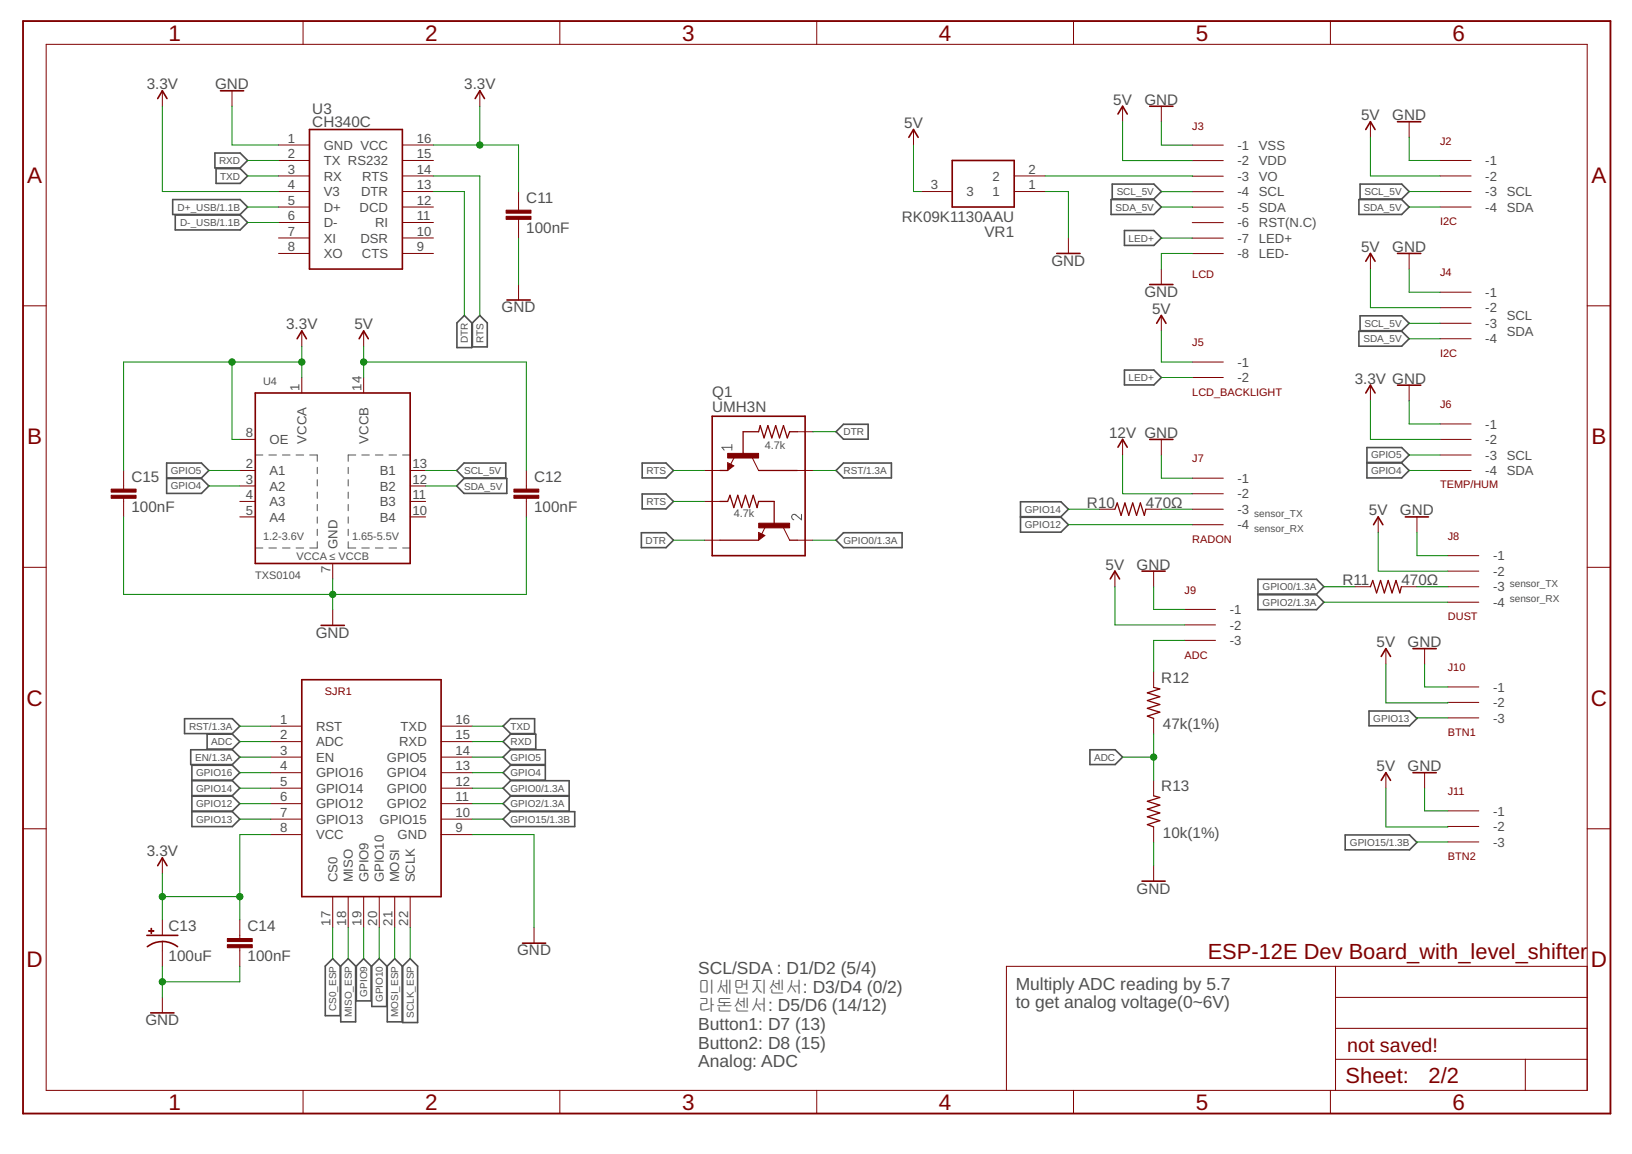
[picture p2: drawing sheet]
<svg xmlns="http://www.w3.org/2000/svg" width="297mm" height="210mm" viewBox="0 0 297 210" stroke-linecap="round" stroke-linejoin="round" font-family="sans-serif">
<g fill="none" stroke="#505050" stroke-width=".18">
<path d="M46.5 99.7h1.3M46.5 82.8h1.3M48.9 99.7h1.4M48.9 82.8h1.4M51.4 99.7h1.4M51.4 82.8h1.4M53.9 99.7h1.4M53.9 82.8h1.4M56.4 82.8h1.3v1.1M57.7 98.5v1.2h-1.3M57.7 85v1.1M57.7 87.2v1.2"/>
<path d="M57.7 89.5v1.2M57.7 91.8v1.1M57.7 94v1.2M57.7 96.3v1.1M63.4 98.5v1.2h1.3M63.4 85v1.1M63.4 87.2v1.2M63.4 89.5v1.2M63.4 91.8v1.1M63.4 94v1.2M63.4 96.3v1.1M64.7 82.8h-1.3v1.1"/>
<path d="M65.8 99.7h1.4M65.8 82.8h1.4M68.3 99.7h1.4M68.3 82.8h1.4M70.8 99.7h1.4M70.8 82.8h1.4M73.3 99.7h1.4M73.3 82.8h1.4M133.2 81.4h-1.8l.4 .5M133.2 80.9v1M145.9 93.6v1l-1-.9a.5 .5 0 0 0-.8 .1 .5 .5 0 0 0 .4 .8"/>
</g>
<g fill="none" stroke="#505050" stroke-width=".3">
<path d="M31.4 36.3h12.3l1.4 1.4-1.4 1.3h-12.3zM31.9 39.1h11.8l1.4 1.4-1.4 1.3h-11.8zM39.1 27.8h4.6l1.4 1.4-1.4 1.3h-4.6zM39.3 30.7h4.4l1.4 1.3-1.4 1.4h-4.4zM202.2 36.3h7.8l1.4 1.4-1.4 1.3h-7.8zM202.4 33.5h7.6l1.4 1.3-1.4 1.4h-7.6zM247.3 36.3h7.8l1.4 1.4-1.4 1.3h-7.8zM247.5 33.5h7.6l1.4 1.3-1.4 1.4h-7.6zM84.5 57.4l1.4 1.3v4.5h-2.7v-4.5zM87.3 57.4l1.4 1.3v4.4h-2.7v-4.4zM204.7 41.9h5.3l1.4 1.4-1.4 1.3h-5.3zM247.5 57.4h7.6l1.4 1.4-1.4 1.4h-7.6z"/>
<path d="M152.2 78.5l1.3-1.3h4.5v2.7h-4.5zM204.7 67.3h5.3l1.4 1.4-1.4 1.3h-5.3zM247.3 60.3h7.8l1.4 1.3-1.4 1.4h-7.8zM30.3 84.2h6.4l1.3 1.4-1.3 1.3h-6.4zM30.3 87h6.4l1.3 1.4-1.3 1.3h-6.4zM84.5 84.2h7.6v2.7h-7.6l-1.4-1.3zM84.5 87h7.7v2.7h-7.7l-1.4-1.3zM116.7 96.9h4.5l1.4 1.4-1.4 1.3h-4.5zM116.9 84.2h4.3l1.4 1.4-1.4 1.3h-4.3zM116.9 89.9h4.3l1.4 1.3-1.4 1.4h-4.3zM152.2 85.6l1.3-1.4h8.7v2.7h-8.7zM152.2 98.3l1.3-1.4h10.7v2.7h-10.7z"/>
<path d="M185.7 91.3h7.4l1.4 1.3-1.4 1.4h-7.4zM185.7 94.1h7.4l1.4 1.3-1.4 1.4h-7.4zM248.8 84.2h6.3l1.4 1.4-1.4 1.3h-6.3zM248.8 81.4h6.3l1.4 1.4-1.4 1.3h-6.3zM229 108.2h10.6l1.4 1.3-1.4 1.4h-10.6zM229 105.4h10.6l1.4 1.3-1.4 1.4h-10.6zM33.6 130.7h8.7l1.3 1.4-1.3 1.3h-8.7zM34.7 136.4h7.6l1.3 1.3-1.3 1.4h-7.6zM34.9 139.2h7.4l1.3 1.3-1.3 1.4h-7.4zM37.7 133.5h4.6l1.3 1.4-1.3 1.3h-4.6zM91.6 137.7l1.3-1.3h6.4v2.7h-6.4zM92.9 130.7h4.4v2.7h-4.4l-1.3-1.3z"/>
<path d="M92.9 133.5h4.6v2.7h-4.6l-1.3-1.3zM92.9 139.2h6.4v2.7h-6.4l-1.3-1.4zM198.4 136.4h4.6l1.3 1.3-1.3 1.4h-4.6zM249.2 129.3h7.3l1.4 1.4-1.4 1.3h-7.3zM34.9 142h7.4l1.3 1.4-1.3 1.3h-7.4zM34.9 144.8h7.4l1.3 1.4-1.3 1.3h-7.4zM34.9 147.6h7.4l1.3 1.4-1.3 1.3h-7.4zM91.6 149l1.3-1.4h11.7v2.7h-11.7zM92.9 142h10.7v2.7h-10.7l-1.3-1.3zM92.9 144.8h10.7v2.7h-10.7l-1.3-1.3zM244.8 151.9h11.7l1.4 1.3-1.4 1.4h-11.7zM60.6 174.4l1.3 1.3v9h-2.7v-9z"/>
<path d="M63.4 174.4l1.3 1.3v10.2h-2.7v-10.2zM66.2 174.4l1.3 1.3v6.4h-2.6v-6.4zM69 174.4l1.4 1.3v7.4h-2.7v-7.4zM71.8 174.4l1.4 1.3v10.2h-2.7v-10.2zM74.7 174.4l1.3 1.3v10.3h-2.7v-10.3z"/>
</g>
<g fill="none" stroke="#800000" stroke-width=".18">
<path d="M8.4 8.1h280.5v190.2h-280.5zM29.5 16.5v2.8M42.2 16.5v2.8M55.2 3.8v4.3M87.3 16.5v2.8M101.9 3.8v4.3M148.7 3.8v4.3M195.4 3.8v4.3M204.3 19.3v2.8M211.4 19.3v2.8M242.1 3.8v4.3M50.7 26.4h5.6"/>
<path d="M50.7 29.2h5.6M50.7 32h5.6M50.7 34.8h5.6M50.7 37.7h5.6M73.2 26.4h5.7M73.2 29.2h5.7M73.2 32h5.7M73.2 34.8h5.7M73.2 37.7h5.7M94.4 34.8v3.4M94.4 39.9v3.4M166.3 23.6v2.8"/>
<path d="M167.7 34.8h5.6M184.6 32h5.6M184.6 34.8h5.6M217 26.4h5.7M217 34.9h5.7M217 37.7h5.7M217 29.2h5.7M217 32h5.7M249.4 22.1v2.9M256.5 22.1v2.9M262.1 29.2h5.7M262.1 32h5.7"/>
<path d="M262.1 34.8h5.7M262.1 37.7h5.7M4.2 55.6h4.2M50.7 40.5h5.6M50.7 43.3h5.6M50.7 46.1h5.6M73.2 40.5h5.7M73.2 43.3h5.7M73.2 46.1h5.7M94.4 51.8v2.8M194.5 43.3v2.8M211.4 48.9v2.9"/>
<path d="M211.4 57.4v2.8M217 40.5h5.7M217 43.3h5.7M217 46.1h5.7M249.4 46.1v2.8M256.5 46.1v2.8M262.1 53.1h5.7M262.1 56h5.7M262.1 58.8h5.7M288.9 55.6h4.2M43.6 79.9h2.9M54.9 60.2v2.8"/>
<path d="M54.9 68.7v2.8M66.2 60.2v2.8M66.2 68.7v2.8M145.1 78.5h2.9M204.3 79.9v2.9M211.4 79.9v2.9M217 65.8h5.7M217 68.7h5.7M249.4 70.1v2.8M256.5 70.1v2.8M262.1 61.6h5.7M262.1 77.1h5.7"/>
<path d="M262.1 79.9h5.7M22.5 85.6v3.4M22.5 90.6v3.4M43.6 85.6h2.9M43.6 91.2h2.9M43.6 88.4h2.9M43.6 94h2.9M74.7 85.6h2.8M74.7 91.2h2.8M74.7 88.4h2.8M74.7 94h2.8M95.8 85.6v3.4"/>
<path d="M95.8 90.6v3.4M128.2 85.6h2.8M128.2 91.2h2.8M128.2 98.3h2.8M132.4 84.2l1.2 .5-1.2 .9zM133.7 83.1l-.7 1.4M136.9 83.3l1.2 2.3M138.1 96.8l1.1 .6-1.1 .9zM139.3 95.8l-.7 1.4M142.6 96l1.1 2.3M145.1 85.6h2.9M145.1 98.3h2.9"/>
<path d="M200.1 92.6h2.8M208.6 92.6h2.8M217 87h5.7M217 89.8h5.7M217 92.6h5.7M217 95.4h5.7M250.8 94v2.8M257.9 94v2.8M262.1 85.6h5.7M262.1 82.8h5.7M4.2 103.2h4.2M60.6 102.5v2.8"/>
<path d="M60.6 110.9v2.8M202.9 103.9v2.8M210 103.9v2.8M215.6 110.8h5.6M215.6 113.7h5.6M215.6 116.5h5.6M246.6 106.7h2.8M252.2 118v2.8M255.1 106.7h2.8M259.3 118v2.8M263.5 101.1h5.7M263.5 103.9h5.7"/>
<path d="M263.5 106.7h5.7M263.5 109.5h5.7M288.9 103.2h4.2M49.3 137.7h5.6M49.3 134.9h5.6M49.3 132.1h5.6M80.3 137.7h5.6M80.3 134.9h5.6M80.3 132.1h5.6M210 122.2v2.8M210 130.7v2.8M263.5 124.9h5.7"/>
<path d="M263.5 127.8h5.7M263.5 130.6h5.7M4.2 150.7h4.2M29.5 156v2.9M49.3 151.8h5.6M49.3 149h5.6M49.3 146.2h5.6M49.3 143.4h5.6M49.3 140.5h5.6M80.3 151.8h5.6M80.3 149h5.6M80.3 146.2h5.6"/>
<path d="M80.3 143.4h5.6M80.3 140.5h5.6M210 141.9v2.9M210 150.4v2.8M210 157.5v2.8M252.2 140.5v2.9M259.3 140.5v2.9M263.5 147.5h5.7M263.5 150.3h5.7M263.5 153.1h5.7M288.9 150.7h4.2M29.5 167.3v2.8"/>
<path d="M29.5 171.3v4.5M43.6 167.3v3.4M43.6 172.4v3.4M60.6 163.1v5.6M63.4 163.1v5.6M66.2 163.1v5.6M69 163.1v5.6M71.8 163.1v5.6M74.7 163.1v5.6M97.2 168.7v2.9M243.1 175.8v22.5M288.9 175.8h-105.7v22.5"/>
<path d="M29.5 181.4v2.8M55.2 198.3v4.2M101.9 198.3v4.2M148.7 198.3v4.2M195.4 198.3v4.2M242.1 198.3v4.2M243.1 192.7h45.8M243.1 187h45.8M243.1 181.4h45.8M277.6 192.7v5.6"/>
</g>
<g fill="none" stroke="#800000" stroke-width=".3">
<path d="M28.7 17.9l.8-1.4 .9 1.4M40.1 16.5h4.2M86.5 17.9l.8-1.4 .9 1.4M209.3 19.3h4.2M56.3 23.6h16.9v25.3h-16.9zM165.4 25l.9-1.4 .8 1.4M173.3 29.2h11.3v8.5h-11.3zM203.5 20.7l.8-1.4 .9 1.4M248.6 23.6l.8-1.5 .9 1.5M254.4 22.1h4.2M92.3 54.6h4.2M192.3 46.1h4.3"/>
<path d="M209.3 51.8h4.2M210.5 58.8l.9-1.4 .8 1.4M248.6 47.5l.8-1.4 .9 1.4M254.4 46.1h4.2M46.5 71.5h28.2v31h-28.2zM54.1 61.6l.8-1.4 .9 1.4M65.4 61.6l.8-1.4 .8 1.4M129.6 75.7h16.9v25.4h-16.9zM209.3 79.9h4.2M248.6 71.5l.8-1.4 .9 1.4M254.4 70.1h4.2M132.6 84.5v.8l.7-.6-.6-.2v.4l.3-.2"/>
<path d="M138.2 97.1v.9l.7-.6-.5-.3v.5l.2-.2M203.5 81.3l.8-1.4 .9 1.4M250 95.4l.8-1.4 .9 1.4M255.8 94h4.2M58.4 113.7h4.3M202.1 105.3l.8-1.4 .9 1.4M207.9 103.9h4.2M251.4 119.4l.8-1.4 .9 1.4M257.2 118h4.2M54.9 123.6h25.4v39.5h-25.4zM28.7 157.5l.8-1.5 .9 1.5M251.4 141.9l.8-1.4 .9 1.4"/>
<path d="M257.2 140.5h4.2M26.7 170.1h5.7M29.5 171.2a4.7 4.7 0 0 1 2.8 1M29.5 171.3a4.4 4.4 0 0 0-2.7 .9M95.1 171.6h4.2M207.9 160.3h4.2M27.4 184.2h4.3"/>
</g>
<g fill="#800000" stroke="#800000" stroke-width=".18">
<path d="M93.5 89h4.6v.5h-4.6z"/>
<path d="M93.5 90.1h4.6v.5h-4.6z"/>
<path d="M92.1 38.2h4.5v.6h-4.5z"/>
<path d="M92.1 39.3h4.5v.6h-4.5z"/>
<path d="M27.1 169.3h.9v.1h-.9z"/>
<path d="M27.5 168.8h.1v1h-.1z"/>
<path d="M41.4 170.7h4.5v.6h-4.5z"/>
<path d="M41.4 171.8h4.5v.6h-4.5z"/>
<path d="M138.1 95.2h5.6v.8h-5.6z"/>
<path d="M132.4 82.5h5.7v.8h-5.7z"/>
<path d="M20.2 89h4.6v.5h-4.6z"/>
<path d="M20.2 90.1h4.6v.5h-4.6z"/>
</g>
<path d="M145.1 78.5h-1.4l-.4 1.2-.7-2.3-.7 2.3-.7-2.3-.7 2.3-.7-2.3-.7 2.3-.7-2.3-.3 1.1h-2.8v4.3M131 91.2h1.4l.5-1.1 .7 2.2 .7-2.2 .7 2.2 .7-2.2 .7 2.2 .7-2.2 .7 2.2 .3-1.1h2.8v4.2M131 98.3h7.1M131 85.6h1.4M138.1 85.6h7M143.7 98.3h1.4M202.9 92.6l.4-1.1 .7 2.2 .7-2.2 .7 2.2 .8-2.2 .7 2.2 .7-2.2 .7 2.2 .3-1.1M249.4 106.7l.5-1.1 .6 2.2 .8-2.2 .7 2.2 .7-2.2 .7 2.2 .7-2.2 .7 2.2 .3-1.1M210 125l1.1 .3-2.3 .7 2.3 .7-2.3 .7 2.3 .7-2.3 .7 2.3 .7-2.3 .8 1.2 .4M210 144.8l1.1 .3-2.3 .7 2.3 .7-2.3 .7 2.3 .7-2.3 .7 2.3 .7-2.3 .7 1.2 .4" fill="none" stroke="#800000" stroke-width=".23"/>
<path d="M4.2 3.8h288.9v198.7h-288.9z" fill="none" stroke="#800000" stroke-width=".34"/>
<g fill="none" stroke="#008000" stroke-width=".18">
<path d="M29.5 19.3v15.5h21.2M42.2 19.3v7.1h8.5M87.3 19.3v7.1M45.1 29.2h5.6M45.1 32h5.6M45.1 37.7h5.6M78.9 26.4h15.5v8.4M78.9 34.8h5.6v22.6M78.9 32h8.4v25.4M166.3 26.4v8.4h1.4M190.2 34.8h4.3v8.5M190.2 32h26.8"/>
<path d="M204.3 22.1v7.1h12.7M211.4 22.1v4.3h5.6M211.4 34.8v.1M211.4 34.9h5.6M211.4 37.7h5.6M217 37.7h.1M249.4 25v7h12.7M256.5 25v4.2h5.6M256.5 34.8v.1M256.5 34.8h5.6M256.5 37.7h5.6M45.1 40.5h5.6"/>
<path d="M94.4 43.3v8.5M211.4 43.3h5.6M217 46.1h-5.6v2.8M249.4 48.9v7.1h12.7M256.5 48.9v4.2h5.6M262.1 58.8h-5.6M42.2 65.8v14.1h1.4M54.9 65.8h-32.4v19.8M54.9 63v5.7M66.2 65.8h29.6v19.8M66.2 63v5.7M148 78.5h4.2"/>
<path d="M211.4 60.2v5.6h5.6M211.4 68.7h5.6M249.4 72.9v7h12.7M256.5 72.9v4.2h5.6M256.5 61.6h5.6M22.5 94v14.1h73.3v-14.1M38 85.6h5.6M38 88.4h5.6M77.5 85.6h5.6M77.5 88.4h5.6M122.6 85.6h5.6M122.6 98.3h5.6"/>
<path d="M122.6 91.2h5.6M148 85.6h4.2M148 98.3h4.2M194.5 92.6h5.6M194.5 95.4h22.5M204.3 82.8v7h12.7M211.4 82.8v4.2h5.6M211.4 92.6h5.6M250.8 96.8v7.1h12.7M256.5 82.8h.1M256.5 85.6h5.6M256.5 82.8h5.6"/>
<path d="M257.9 96.8v4.3h5.6M60.6 105.3v5.6M202.9 106.7v7h12.7M210 106.7v4.1h5.6M215.6 116.5h-5.6v5.7M241 109.5h22.5M241 106.7h5.6M257.9 106.7h5.6M43.6 132.1h5.7M43.6 134.9h5.7M43.6 137.7h5.7M85.9 132.1h5.7"/>
<path d="M85.9 134.9h5.7M85.9 137.7h5.7M204.3 137.7h5.7M210 133.5v8.4M252.2 120.8v7h11.3M259.3 120.8v4.1h4.2M263.5 130.6h-5.6v.1M29.5 158.9v8.4M43.6 140.5h5.7M43.6 143.4h5.7M43.6 146.2h5.7M43.6 149h5.7"/>
<path d="M49.3 151.8h-5.7v15.5M85.9 151.8h11.3v16.9M85.9 140.5h5.7M85.9 143.4h5.7M85.9 146.2h5.7M85.9 149h5.7M210 153.2v4.3M252.2 143.4v7l11.3-.1M259.3 143.4v4.1h4.2M263.5 153.1l-5.6 .1M29.5 175.8v5.6M29.5 163.1h14.1"/>
<path d="M43.6 175.8v2.8h-14.1M60.6 168.7v5.7M63.4 168.7v5.7M66.2 168.7v5.7M69 168.7v5.7M71.8 168.7v5.7M74.7 168.7v5.7"/>
</g>
<g fill="#008000" stroke="#008000" stroke-width=".18">
<circle cx="29.5" cy="178.6" r=".57"/>
<circle cx="60.6" cy="108.1" r=".57"/>
<circle cx="29.5" cy="163.1" r=".57"/>
<circle cx="43.6" cy="163.1" r=".57"/>
<circle cx="54.9" cy="65.8" r=".57"/>
<circle cx="42.2" cy="65.8" r=".57"/>
<circle cx="87.3" cy="26.4" r=".57"/>
<circle cx="210" cy="137.7" r=".57"/>
<circle cx="66.2" cy="65.8" r=".57"/>
</g>
<g font-size="4.1" fill="#800000">
<text x="30.7" y="7.4">1</text>
<text x="77.4" y="7.4">2</text>
<text x="124.2" y="7.4">3</text>
<text x="170.9" y="7.4">4</text>
<text x="217.7" y="7.4">5</text>
<text x="264.4" y="7.4">6</text>
<text x="4.9" y="33.3">A</text>
<text x="289.7" y="33.3">A</text>
<text x="4.9" y="80.8">B</text>
<text x="289.7" y="80.8">B</text>
<text x="4.8" y="128.4">C</text>
<text x="289.5" y="128.4">C</text>
<text x="4.8" y="176">D</text>
<text x="289.5" y="176">D</text>
<text x="30.7" y="201.9">1</text>
<text x="77.4" y="201.9">2</text>
<text x="124.2" y="201.9">3</text>
<text x="170.9" y="201.9">4</text>
<text x="217.7" y="201.9">5</text>
<text x="264.4" y="201.9">6</text>
</g>
<g font-size="4" fill="#800000">
<text x="219.8" y="174.4">ESP-12E Dev Board_with_level_shifter</text>
<text x="244.9" y="197.1">Sheet:</text>
<text x="260" y="196.9">2/2</text>
</g>
<text font-size="3.6" fill="#800000" x="245.2" y="191.3">not saved!</text>
<g font-size="3.2" fill="#505050">
<text x="127.1" y="177.2">SCL/SDA : D1/D2 (5/4)</text>
<text x="127.1" y="180.6">미세먼지센서: D3/D4 (0/2)</text>
<text x="127.1" y="184">라돈센서: D5/D6 (14/12)</text>
<text x="184.9" y="180">Multiply ADC reading by 5.7</text>
<text x="184.9" y="183.4">to get analog voltage(0~6V)</text>
<text x="127.1" y="187.4">Button1: D7 (13)</text>
<text x="127.1" y="190.7">Button2: D8 (15)</text>
<text x="127.1" y="194.1">Analog: ADC</text>
</g>
<g font-size="2.8" fill="#505050">
<text x="26.7" y="16.2">3.3V</text>
<text x="39.1" y="16.2">GND</text>
<text x="84.5" y="16.2">3.3V</text>
<text x="56.8" y="20.8">U3</text>
<text x="56.8" y="23.1">CH340C</text>
<text x="164.6" y="23.3">5V</text>
<text x="202.6" y="19">5V</text>
<text x="208.3" y="19">GND</text>
<text x="247.7" y="21.9">5V</text>
<text x="253.4" y="21.9">GND</text>
<text x="95.8" y="36.9">C11</text>
<text x="164.1" y="40.3">RK09K1130AAU</text>
<text x="95.8" y="42.3">100nF</text>
<text x="179.2" y="43.2">VR1</text>
<text x="247.7" y="45.8">5V</text>
<text x="253.4" y="45.8">GND</text>
<text x="191.4" y="48.4">GND</text>
<text x="208.3" y="54">GND</text>
<text x="52.1" y="59.9">3.3V</text>
<text x="64.5" y="59.9">5V</text>
<text x="91.3" y="56.8">GND</text>
<text x="209.7" y="57.1">5V</text>
<text x="246.6" y="69.8">3.3V GND</text>
<text x="129.6" y="75">UMH3N</text>
<text x="129.6" y="72.2">Q1</text>
<text x="201.9" y="79.7">12V GND</text>
<text x="23.9" y="87.7">C15</text>
<text x="97.2" y="87.7">C12</text>
<text x="23.9" y="93">100nF</text>
<text x="97.2" y="93">100nF</text>
<text x="197.8" y="92.4">R10</text>
<text x="208.6" y="92.3">470Ω</text>
<text x="249.1" y="93.7">5V</text>
<text x="254.8" y="93.7">GND</text>
<text x="201.2" y="103.6">5V</text>
<text x="206.9" y="103.6">GND</text>
<text x="244.4" y="106.5">R11</text>
<text x="255.1" y="106.4">470Ω</text>
<text x="57.5" y="116">GND</text>
<text x="250.6" y="117.7">5V</text>
<text x="256.2" y="117.7">GND</text>
<text x="211.4" y="124.2">R12</text>
<text x="211.7" y="132.6">47k(1%)</text>
<text x="211.4" y="143.9">R13</text>
<text x="250.6" y="140.3">5V</text>
<text x="256.2" y="140.3">GND</text>
<text x="26.7" y="155.8">3.3V</text>
<text x="211.7" y="152.4">10k(1%)</text>
<text x="206.9" y="162.5">GND</text>
<text x="30.7" y="169.4">C13</text>
<text x="45.1" y="169.4">C14</text>
<text x="94.1" y="173.8">GND</text>
<text x="30.7" y="174.8">100uF</text>
<text x="45.1" y="174.8">100nF</text>
<text x="26.5" y="186.5">GND</text>
</g>
<g font-size="2.4" fill="#505050">
<text x="52.4" y="26">1</text>
<text x="52.4" y="28.8">2</text>
<text x="58.9" y="27.2">GND VCC</text>
<text x="75.8" y="28.8">15</text>
<text x="75.8" y="26">16</text>
<text x="225.2" y="27.2">-1</text>
<text x="229.1" y="27.2">VSS</text>
<text x="52.4" y="31.6">3</text>
<text x="52.4" y="34.4">4</text>
<text x="58.9" y="30">TX RS232</text>
<text x="58.9" y="32.9">RX</text>
<text x="58.9" y="35.7">V3</text>
<text x="65.7" y="35.7">DTR</text>
<text x="65.9" y="32.9">RTS</text>
<text x="75.8" y="34.4">13</text>
<text x="75.8" y="31.6">14</text>
<text x="169.4" y="34.4">3</text>
<text x="175.9" y="35.7">3</text>
<text x="180.7" y="35.7">1</text>
<text x="180.7" y="32.9">2</text>
<text x="187.2" y="34.4">1</text>
<text x="187.2" y="31.6">2</text>
<text x="225.2" y="30.1">-2</text>
<text x="225.2" y="32.9">-3</text>
<text x="225.2" y="35.7">-4</text>
<text x="229.1" y="35.7">SCL</text>
<text x="229.1" y="32.9">VO</text>
<text x="229.1" y="30">VDD</text>
<text x="270.3" y="30">-1</text>
<text x="270.3" y="32.9">-2</text>
<text x="270.3" y="35.7">-3</text>
<text x="274.2" y="35.7">SCL</text>
<text x="52.4" y="37.3">5</text>
<text x="52.4" y="40.1">6</text>
<text x="58.9" y="38.5">D+</text>
<text x="58.9" y="41.3">D-</text>
<text x="65.4" y="38.5">DCD</text>
<text x="68.3" y="41.3">RI</text>
<text x="75.8" y="40.1">11</text>
<text x="75.8" y="37.3">12</text>
<text x="225.2" y="38.5">-5</text>
<text x="225.2" y="41.3">-6</text>
<text x="229.1" y="38.5">SDA</text>
<text x="229.1" y="41.3">RST(N.C)</text>
<text x="270.3" y="38.5">-4</text>
<text x="274.2" y="38.5">SDA</text>
<text x="52.4" y="42.9">7</text>
<text x="52.4" y="45.7">8</text>
<text x="58.9" y="44.1">XI</text>
<text x="58.9" y="47">XO</text>
<text x="65.6" y="44.1">DSR</text>
<text x="65.9" y="47">CTS</text>
<text x="75.8" y="45.7">9</text>
<text x="75.8" y="42.9">10</text>
<text x="225.2" y="44.2">-7</text>
<text x="225.2" y="47">-8</text>
<text x="229.1" y="44.1">LED+</text>
<text x="229.1" y="47">LED-</text>
<text x="270.3" y="54">-1</text>
<text x="270.3" y="56.8">-2</text>
<text x="270.3" y="59.6">-3</text>
<text x="274.2" y="58.2">SCL</text>
<text x="270.3" y="62.5">-4</text>
<text x="274.2" y="61">SDA</text>
<text x="54.5" y="71.1" transform="rotate(-90 54.5 71.1)">1</text>
<text x="65.8" y="71.1" transform="rotate(-90 65.8 71.1)">14</text>
<text x="225.2" y="66.7">-1</text>
<text x="225.2" y="69.5">-2</text>
<text x="270.3" y="78">-1</text>
<text x="44.7" y="79.5">8</text>
<text x="49.1" y="80.8">OE</text>
<text x="55.8" y="80.7" transform="rotate(-90 55.8 80.7)">VCCA</text>
<text x="67" y="80.7" transform="rotate(-90 67 80.7)">VCCB</text>
<text x="270.3" y="80.8">-2</text>
<text x="270.3" y="83.6">-3</text>
<text x="274.2" y="83.6">SCL</text>
<text x="44.7" y="85.2">2</text>
<text x="44.7" y="88">3</text>
<text x="49.1" y="86.4">A1</text>
<text x="49.1" y="89.2">A2</text>
<text x="69.1" y="86.4">B1</text>
<text x="69.1" y="89.2">B2</text>
<text x="75" y="85.2">13</text>
<text x="75" y="88">12</text>
<text x="225.2" y="87.8">-1</text>
<text x="270.3" y="86.4">-4</text>
<text x="274.2" y="86.4">SDA</text>
<text x="44.7" y="90.8">4</text>
<text x="44.7" y="93.6">5</text>
<text x="49.1" y="92.1">A3</text>
<text x="49.1" y="94.9">A4</text>
<text x="69.1" y="92.1">B3</text>
<text x="69.1" y="94.9">B4</text>
<text x="75" y="90.8">11</text>
<text x="75" y="93.6">10</text>
<text x="225.2" y="90.6">-2</text>
<text x="225.2" y="93.5">-3</text>
<text x="61.4" y="99.9" transform="rotate(-90 61.4 99.9)">GND</text>
<text x="225.2" y="96.3">-4</text>
<text x="271.8" y="101.9">-1</text>
<text x="60.2" y="104.2" transform="rotate(-90 60.2 104.2)">7</text>
<text x="271.8" y="104.7">-2</text>
<text x="271.8" y="107.6">-3</text>
<text x="223.8" y="111.7">-1</text>
<text x="271.8" y="110.4">-4</text>
<text x="223.8" y="114.5">-2</text>
<text x="223.8" y="117.3">-3</text>
<text x="271.8" y="125.8">-1</text>
<text x="51" y="131.7">1</text>
<text x="82.9" y="131.7">16</text>
<text x="271.8" y="128.6">-2</text>
<text x="271.8" y="131.4">-3</text>
<text x="51" y="134.5">2</text>
<text x="51" y="137.3">3</text>
<text x="57.5" y="132.9">RST</text>
<text x="57.5" y="135.7">ADC</text>
<text x="72.6" y="135.7">RXD</text>
<text x="72.9" y="132.9">TXD</text>
<text x="82.9" y="137.3">14</text>
<text x="82.9" y="134.5">15</text>
<text x="51" y="140.1">4</text>
<text x="51" y="143">5</text>
<text x="57.5" y="138.6">EN</text>
<text x="57.5" y="141.4">GPIO16</text>
<text x="70.4" y="141.4">GPIO4</text>
<text x="70.4" y="138.6">GPIO5</text>
<text x="82.9" y="143">12</text>
<text x="82.9" y="140.1">13</text>
<text x="51" y="145.8">6</text>
<text x="51" y="148.6">7</text>
<text x="57.5" y="144.2">GPIO14</text>
<text x="57.5" y="147">GPIO12</text>
<text x="57.5" y="149.8">GPIO13</text>
<text x="69.1" y="149.8">GPIO15</text>
<text x="70.4" y="147">GPIO2</text>
<text x="70.4" y="144.2">GPIO0</text>
<text x="82.9" y="148.6">10</text>
<text x="82.9" y="145.8">11</text>
<text x="271.8" y="148.3">-1</text>
<text x="51" y="151.4">8</text>
<text x="57.5" y="152.7">VCC</text>
<text x="72.4" y="152.7">GND</text>
<text x="82.9" y="151.4">9</text>
<text x="271.8" y="151.2">-2</text>
<text x="271.8" y="154">-3</text>
<text x="61.4" y="160.5" transform="rotate(-90 61.4 160.5)">CS0</text>
<text x="64.2" y="160.5" transform="rotate(-90 64.2 160.5)">MISO</text>
<text x="67" y="160.5" transform="rotate(-90 67 160.5)">GPIO9</text>
<text x="69.9" y="160.5" transform="rotate(-90 69.9 160.5)">GPIO10</text>
<text x="72.7" y="160.5" transform="rotate(-90 72.7 160.5)">MOSI</text>
<text x="75.5" y="160.5" transform="rotate(-90 75.5 160.5)">SCLK</text>
<text x="60.2" y="168.3" transform="rotate(-90 60.2 168.3)">17</text>
<text x="63" y="168.3" transform="rotate(-90 63 168.3)">18</text>
<text x="65.8" y="168.3" transform="rotate(-90 65.8 168.3)">19</text>
<text x="68.6" y="168.3" transform="rotate(-90 68.6 168.3)">20</text>
<text x="71.4" y="168.3" transform="rotate(-90 71.4 168.3)">21</text>
<text x="74.3" y="168.3" transform="rotate(-90 74.3 168.3)">22</text>
</g>
<g font-size="2" fill="#800000">
<text x="217" y="23.6">J3</text>
<text x="262.1" y="26.3">J2</text>
<text x="262.1" y="40.9">I2C</text>
<text x="217" y="50.6">LCD</text>
<text x="262.1" y="50.3">J4</text>
<text x="217" y="62.9">J5</text>
<text x="262.1" y="64.9">I2C</text>
<text x="217" y="71.9">LCD_BACKLIGHT</text>
<text x="262.1" y="74.2">J6</text>
<text x="217" y="84.1">J7</text>
<text x="262.1" y="88.8">TEMP/HUM</text>
<text x="217" y="98.7">RADON</text>
<text x="263.5" y="98.2">J8</text>
<text x="215.6" y="108">J9</text>
<text x="263.5" y="112.8">DUST</text>
<text x="215.6" y="119.8">ADC</text>
<text x="263.5" y="122.1">J10</text>
<text x="59.2" y="126.4">SJR1</text>
<text x="263.5" y="133.9">BTN1</text>
<text x="263.5" y="144.7">J11</text>
<text x="263.5" y="156.5">BTN2</text>
</g>
<g font-size="2" fill="#505050">
<text x="47.9" y="70.1">U4</text>
<text x="139.2" y="81.6">4.7k</text>
<text x="133.6" y="94">4.7k</text>
<text x="47.9" y="98.3">1.2-3.6V</text>
<text x="54" y="101.9">VCCA ≤ VCCB</text>
<text x="64.1" y="98.3">1.65-5.5V</text>
<text x="46.5" y="105.3">TXS0104</text>
</g>
<g font-size="1.8" fill="#505050">
<text x="39.9" y="29.8">RXD</text>
<text x="40.1" y="32.7">TXD</text>
<text x="203.2" y="35.5">SCL_5V</text>
<text x="248.3" y="35.5">SCL_5V</text>
<text x="32.3" y="38.3">D+_USB/1.1B</text>
<text x="32.8" y="41.1">D-_USB/1.1B</text>
<text x="203.1" y="38.3">SDA_5V</text>
<text x="248.2" y="38.3">SDA_5V</text>
<text x="205.4" y="43.9">LED+</text>
<text x="248.3" y="59.4">SCL_5V</text>
<text x="85.2" y="62.5" transform="rotate(-90 85.2 62.5)">DTR</text>
<text x="88" y="62.3" transform="rotate(-90 88 62.3)">RTS</text>
<text x="248.2" y="62.3">SDA_5V</text>
<text x="205.4" y="69.3">LED+</text>
<text x="153.5" y="79.2">DTR</text>
<text x="249.6" y="83.4">GPIO5</text>
<text x="31.1" y="89">GPIO4</text>
<text x="31.1" y="86.2">GPIO5</text>
<text x="84.5" y="86.2">SCL_5V</text>
<text x="84.5" y="89">SDA_5V</text>
<text x="117.6" y="86.2">RTS</text>
<text x="153.5" y="86.2">RST/1.3A</text>
<text x="249.6" y="86.2">GPIO4</text>
<text x="117.6" y="91.9">RTS</text>
<text x="186.5" y="93.3">GPIO14</text>
<text x="228.3" y="94">sensor_TX</text>
<text x="117.5" y="98.9">DTR</text>
<text x="153.5" y="98.9">GPIO0/1.3A</text>
<text x="186.5" y="96.1">GPIO12</text>
<text x="228.3" y="96.8">sensor_RX</text>
<text x="229.8" y="107.4">GPIO0/1.3A</text>
<text x="274.8" y="106.7">sensor_TX</text>
<text x="229.8" y="110.2">GPIO2/1.3A</text>
<text x="274.8" y="109.5">sensor_RX</text>
<text x="249.9" y="131.3">GPIO13</text>
<text x="34.4" y="132.7">RST/1.3A</text>
<text x="38.5" y="135.5">ADC</text>
<text x="92.9" y="135.5">RXD</text>
<text x="92.9" y="132.7">TXD</text>
<text x="35.5" y="138.4">EN/1.3A</text>
<text x="35.7" y="141.2">GPIO16</text>
<text x="92.9" y="141.2">GPIO4</text>
<text x="92.9" y="138.4">GPIO5</text>
<text x="199.1" y="138.4">ADC</text>
<text x="35.7" y="144">GPIO14</text>
<text x="35.7" y="146.8">GPIO12</text>
<text x="35.7" y="149.6">GPIO13</text>
<text x="92.9" y="149.6">GPIO15/1.3B</text>
<text x="92.9" y="146.8">GPIO2/1.3A</text>
<text x="92.9" y="144">GPIO0/1.3A</text>
<text x="245.7" y="153.9">GPIO15/1.3B</text>
<text x="61.2" y="183.9" transform="rotate(-90 61.2 183.9)">CS0_ESP</text>
<text x="64" y="185" transform="rotate(-90 64 185)">MISO_ESP</text>
<text x="66.8" y="181.3" transform="rotate(-90 66.8 181.3)">GPIO9</text>
<text x="69.7" y="182.3" transform="rotate(-90 69.7 182.3)">GPIO10</text>
<text x="72.5" y="185" transform="rotate(-90 72.5 185)">MOSI_ESP</text>
<text x="75.3" y="185.1" transform="rotate(-90 75.3 185.1)">SCLK_ESP</text>
</g>
</svg>
